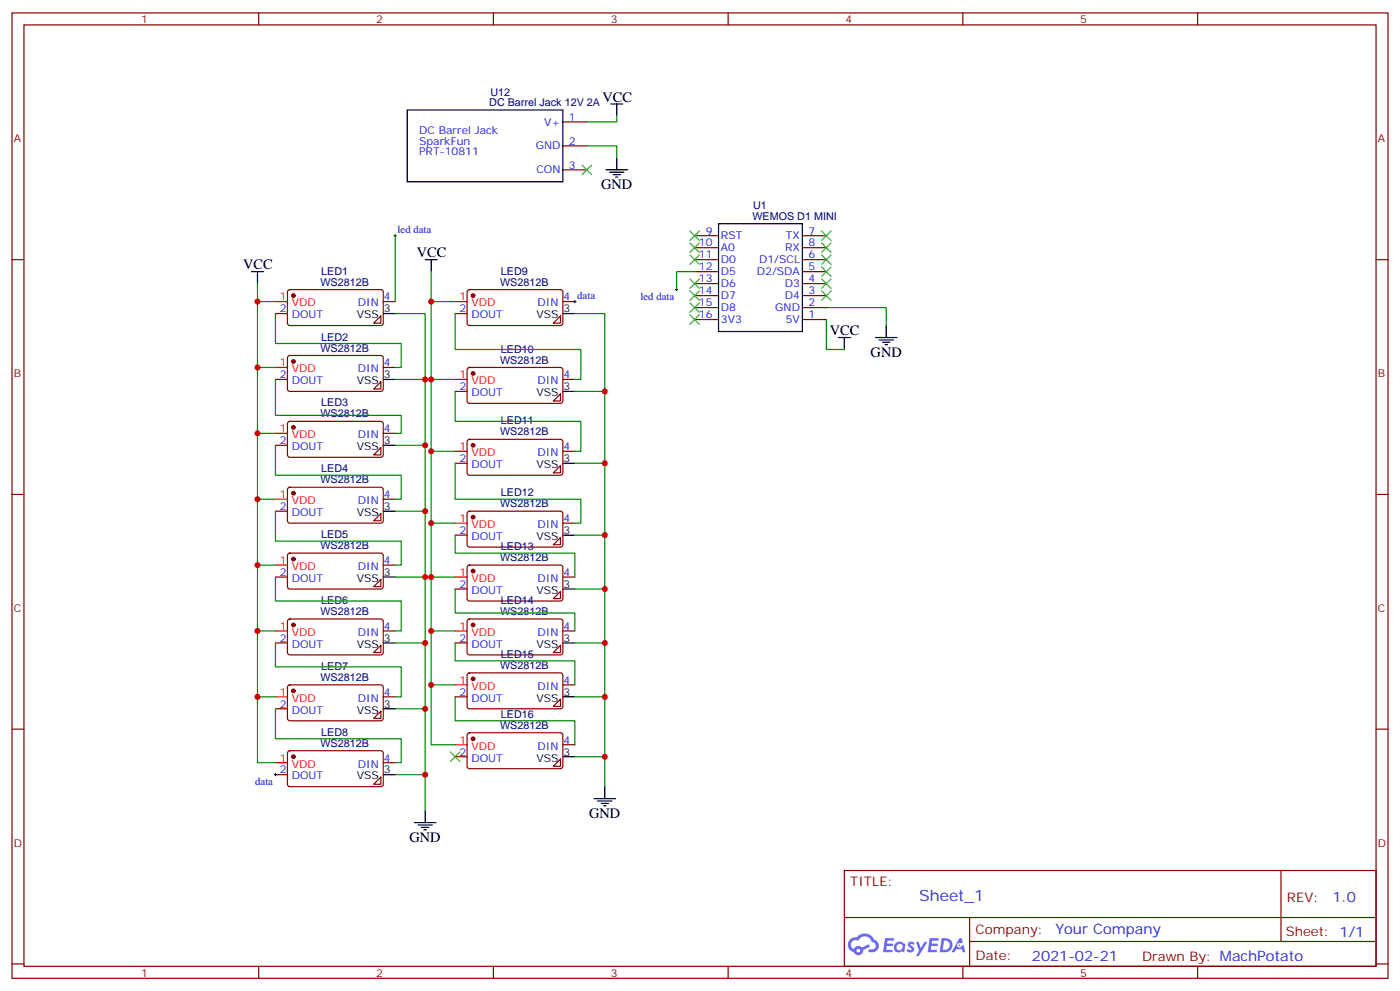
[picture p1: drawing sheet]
<svg xmlns="http://www.w3.org/2000/svg" width="412mm" height="292mm" viewBox="0 0 412 292" stroke-linecap="round" stroke-linejoin="round" font-family="sans-serif">
<g fill="none" stroke="#870000" stroke-width=".35">
<path d="M3.5 3.8h405.4v284.3h-405.4zM7.1 7.3h398.2v277.3h-398.2zM76.2 3.8v3.5M145.3 3.8v3.5M214.5 3.8v3.5M283.6 3.8v3.5M352.8 3.8v3.5M3.5 76.5h3.6M405.3 76.5h3.6M3.5 145.6h3.6M405.3 145.6h3.6M3.5 214.8h3.6"/>
<path d="M405.3 214.8h3.6M248.7 256.4h156.6v28.2h-156.6zM377.3 256.4v20.9M248.7 270.2h156.5M285.6 277.3h119.6M285.6 270.2v14.2M3.5 283.9h3.6M76.2 284.6v3.5M145.3 284.6v3.5M214.5 284.6v3.5M283.6 284.6v3.5M352.8 284.6v3.5"/>
<path d="M405.3 283.9h3.6"/>
</g>
<g fill="#5487ff">
<path d="M267.7 277.6a1.22 1.22 0 0 1 1.7 .2l-.4 .6a.47 .47 0 0 0-.3-.4 .47 .47 0 0 0-.5 .2l.1 .2a1.14 1.14 0 0 1 .8 1.8 1.14 1.14 0 0 1-1.9 0l-.2-.2 .5-.6 .7 .5a.29 .29 0 0 0 .3-.3 .29 .29 0 0 0-.2-.3 1.04 1.04 0 0 1-.6-1.7z"/>
<path d="M260.7 276.3h2.4l.3 .2-.2 .5-1.8 .1-.1 .8h1.5l.3 .4-.3 .4h-1.6l-.2 1.1h1.7l.2 .3-.2 .3-2.6 .1z"/>
<path d="M273.8 276.3h2.4l.3 .2-.1 .5-1.8 .1-.2 .8h1.6l.3 .4-.4 .4h-1.6l-.1 1.1h1.7l.2 .3-.2 .3-2.6 .1z"/>
<path d="M282.6 276.3h.7l.3 1.3-.6 .3a.69 .69 0 0 0-1 .3 .69 .69 0 0 0 .4 .9 .69 .69 0 0 0 .9-.6l.5-.2 .6 2.2h-.8l-.2-.9h-1.8l-.5 .9h-.8z"/>
<path d="M269.8 277.4h.8l.6 1.8 1.1-1.8h.9l-2.6 4.2h-.8l.9-1.5z"/>
<path d="M277.4 276.3l-.6 4.2h1.3a2.11 2.11 0 0 0 2.5-2.1 2.11 2.11 0 0 0-2.5-2.1zM278.1 277.1a1.39 1.39 0 0 1 1.7 1.4 1.39 1.39 0 0 1-1.8 1.3h-.3z"/>
<path d="M263.7 277.9a1.54 1.54 0 0 0-.1 2.2 1.54 1.54 0 0 0 2.2 .1l.6 .3 .3-2.3-.2-.3h-.4a1.49 1.49 0 0 0-2.4 0zM264 278.9a.94 .94 0 0 1 1.8 0 .94 .94 0 0 1-1.8 0z"/>
<path d="M250.4 276.7a2.18 2.18 0 0 0 1.1 3.7 1.44 1.44 0 0 0 1.6 .9 1.44 1.44 0 0 0 1.2-1.4l2-1.1-.5-.7-1.9 1a1.47 1.47 0 0 0-2.4 .4 1.39 1.39 0 0 1-.7-1.9 1.39 1.39 0 0 1 2-.5 2.12 2.12 0 0 1 2.2-1.3 2.12 2.12 0 0 1 1.9 1.7 1.14 1.14 0 0 1 1.1 1.4 1.14 1.14 0 0 1-1.7 .7 .43 .43 0 0 0-.5 .4 .43 .43 0 0 0 .4 .5 1.98 1.98 0 0 0 2.5-1.2 1.98 1.98 0 0 0-1.2-2.6 3.1 3.1 0 0 0-5.3-.6l-.9 .1zM252.3 280a.55 .55 0 0 1 1.1 0 .55 .55 0 0 1-1.1 0z"/>
<circle cx="282.6" cy="278.4" r=".26"/>
</g>
<g fill="none" stroke="#000" stroke-width=".35">
<path d="M119.9 32.4h45.9v21.2h-45.9zM179.9 30.6h3.5M181.7 30.6v3.5M178.5 50h6.4M179.6 50.7h4.2M180.6 51.4h2.1M181.3 52.1h.7M181.7 46.5v3.5M125.2 76.5h3.6M127 76.5v3.5M211.7 65.9h24.7v31.7h-24.7zM74.1 80h3.5"/>
<path d="M75.8 80v3.5M112.9 92.4h3.5M165.8 92.4h3.5M246.9 99.4h3.6M248.7 99.4v3.5M257.9 99.4h6.3M261.1 95.9v3.5M112.9 111.8h3.5M165.8 115.3h3.5M258.9 100.1h4.3M260 100.8h2.1M260.7 101.5h.7"/>
<path d="M112.9 131.2h3.5M165.8 136.5h3.5M112.9 150.6h3.5M165.8 157.6h3.5M112.9 170h3.5M165.8 173.5h3.5M112.9 189.4h3.5M165.8 189.4h3.5M112.9 208.8h3.5M165.8 205.2h3.5M112.9 228.2h3.5M125.2 238.8v3.5"/>
<path d="M165.8 222.9h3.5M175 235.2h6.3M176 235.9h4.3M177.1 236.6h2.1M177.8 237.3h.7M178.2 231.7v3.5M122.1 242.3h6.3M123.1 243h4.3M124.2 243.7h2.1M124.9 244.4h.7"/>
</g>
<g fill="none" stroke="#870000" stroke-width=".35">
<path d="M165.8 35.9h7.1M165.8 43h7.1M165.8 50h7.1M204.6 69.4h7.1M204.6 73h7.1M204.6 76.5h7.1M236.4 69.4h7M236.4 73h7M236.4 76.5h7M81.1 92.4h3.6M84.9 85.5l.5-.2 27.1 .1 .4 .6-.1 9.5-.6 .4-27.1-.1-.4-.6v-9.2zM112.2 93.1v2.1h-2.1z"/>
<path d="M112.9 88.8h3.5M134.1 92.4h3.5M137.8 85.5l.5-.2 27.1 .1 .4 .6-.1 9.5-.6 .4-27.1-.1-.4-.6v-9.2zM165.1 93.1v2.1h-2.1zM165.8 88.8h3.5M204.6 94.1h7.1M204.6 90.6h7.1M204.6 80h7.1M204.6 83.5h7.1M204.6 87.1h7.1M236.4 94.1h7M236.4 90.6h7"/>
<path d="M236.4 80h7M236.4 83.5h7M236.4 87.1h7M81.1 111.8h3.6M84.9 104.9l.5-.2 27.1 .1 .4 .6-.1 9.5-.6 .4-27.1-.1-.4-.6v-9.2zM112.2 112.5v2.1h-2.1zM112.9 108.2h3.5M134.1 115.3h3.5M137.8 108.4l.5-.2 27.1 .1 .4 .6-.1 9.5-.6 .4-27.1-.1-.4-.6v-9.2zM165.1 116v2.1h-2.1zM165.8 111.8h3.5M81.1 131.2h3.6"/>
<path d="M84.9 124.3l.5-.2 27.1 .1 .4 .6-.1 9.5-.6 .4-27.1-.1-.4-.6v-9.2zM112.2 131.9v2.1h-2.1zM112.9 127.6h3.5M134.1 136.5h3.5M137.8 129.6l.5-.2 27.1 .1 .4 .6-.1 9.5-.6 .4-27.1-.1-.4-.6v-9.2zM165.1 137.2v2.1h-2.1zM165.8 132.9h3.5M81.1 150.6h3.6M84.9 143.7l.5-.2 27.1 .1 .4 .6-.1 9.5-.6 .4-27.1-.1-.4-.6v-9.2zM112.2 151.3v2.1h-2.1zM112.9 147h3.5M134.1 157.6h3.5"/>
<path d="M137.8 150.8l.5-.2h27.1l.4 .7-.1 9.4-.6 .4h-27.1l-.4-.7v-9.1zM165.8 154.1h3.5M81.1 170h3.6M84.9 163.1l.5-.2 27.1 .1 .4 .6-.1 9.5-.6 .4-27.1-.1-.4-.6v-9.2zM112.2 170.7v2.1h-2.1zM112.9 166.4h3.5M134.1 173.5h3.5M137.8 166.6l.5-.2 27.1 .1 .4 .6-.1 9.5-.6 .4h-27.1l-.4-.7v-9.2zM163 160.4l2.1-2.1v2.1zM163 176.3l2.1-2.1v2.1zM165.8 170h3.5M81.1 189.4h3.6"/>
<path d="M84.9 182.5l.5-.2 27.1 .1 .4 .6-.1 9.5-.6 .4-27.1-.1-.4-.6v-9.2zM110.1 192.2l2.1-2.1v2.1zM112.9 185.8h3.5M134.1 189.4h3.5M137.8 182.5l.5-.2 27.1 .1 .4 .6-.1 9.5-.6 .4-27.1-.1-.4-.6v-9.2zM137.8 198.4l.5-.2h27.1l.4 .7-.1 9.4-.6 .5-27.1-.1-.4-.6v-9.2zM163 192.2l2.1-2.1v2.1zM165.8 185.8h3.5M81.1 208.8h3.6M84.9 201.9l.5-.2 27.1 .1 .4 .6-.1 9.5-.6 .4-27.1-.1-.4-.6v-9.2zM112.2 209.5v2.1h-2.1zM112.9 205.2h3.5"/>
<path d="M134.1 205.2h3.5M137.8 216l.5-.2 27.1 .1 .4 .6-.1 9.5-.6 .4-27.1-.1-.4-.6v-9.2zM163 208.1l2.1-2.1v2.1zM165.8 201.7h3.5M165.8 219.4h3.5M81.1 228.2h3.6M84.9 221.3l.5-.2 27.1 .1 .4 .6-.1 9.5-.6 .4-27.1-.1-.4-.6v-9.2zM112.2 228.9v2.1h-2.1zM112.9 224.6h3.5M134.1 222.9h3.5M165.1 223.6v2.1h-2.1z"/>
</g>
<g fill="none" stroke="#008700" stroke-width=".35">
<path d="M181.7 34.1v1.8h-8.8M172.9 43h8.8v3.5M116.4 69.4v19.4M75.8 83.5v5.3h5.3M75.8 88.8v19.4h5.3M81.1 92.4v8.8h37.1v7h-1.8M116.4 92.4h8.8v19.4M127 80v8.8h7.1M127 88.8v23h7.1M134.1 92.4v10.5h37v8.9h-1.8M169.3 92.4h8.9v22.9M204.6 80h-5.3v5.3"/>
<path d="M243.4 90.6h17.7v5.3M243.4 94.1v8.8h5.3M75.8 108.2v19.4h5.3M81.1 111.8v10.5h37.1v5.3h-1.8M116.4 111.8h8.8v19.4M127 111.8v21.1h7.1M134.1 115.3v8.8h37v8.8h-1.8M169.3 115.3h8.9v21.2M75.8 127.6v19.4h5.3M81.1 131.2v8.8h37.1v7h-1.8M116.4 131.2h8.8v19.4M127 132.9v21.2h7.1"/>
<path d="M134.1 136.5v10.5h37v7.1h-1.8M169.3 136.5h8.9v21.1M75.8 147v19.4h5.3M81.1 150.6v8.8h37.1v7h-1.8M116.4 150.6h8.8v19.4M127 154.1v15.9h7.1M134.1 157.6v5.3h35.2v7.1M169.3 157.6h8.9v74.1M75.8 166.4v19.4h5.3M81.1 170v7h37.1v8.8h-1.8M116.4 170h8.8v19.4M127 170v15.8h7.1"/>
<path d="M134.1 173.5v7.1h35.2v5.2M169.3 173.5h8.9M75.8 185.8v19.4h5.3M81.1 189.4v7h37.1v8.8h-1.8M116.4 189.4h8.8v19.4M127 185.8v15.9h7.1M134.1 189.4v5.3h35.2v7M169.3 189.4h8.9M75.8 205.2v19.4h5.3M81.1 208.8v8.8h37.1v7h-1.8M116.4 208.8h8.8v19.4M127 201.7v17.7h7.1"/>
<path d="M134.1 205.2v7.1h35.2v7.1M169.3 205.2h8.9M116.4 228.2h8.8v10.6M169.3 222.9h8.9"/>
</g>
<g fill="none" stroke="#f00" stroke-width=".35">
<path d="M81.1 88.8h3.6M134.1 88.8h3.5M81.1 108.2h3.6M134.1 111.8h3.5M81.1 127.6h3.6M134.1 132.9h3.5M81.1 147h3.6M134.1 154.1h3.5M81.1 166.4h3.6M134.1 170h3.5M81.1 185.8h3.6M134.1 185.8h3.5"/>
<path d="M81.1 205.2h3.6M134.1 201.7h3.5M134.1 219.4h3.5M81.1 224.6h3.6"/>
</g>
<g fill="#870000" stroke="#870000" stroke-width=".35">
<circle cx="86.4" cy="87.1" r=".53"/>
<circle cx="86.4" cy="106.5" r=".53"/>
<circle cx="86.4" cy="125.9" r=".53"/>
<circle cx="86.4" cy="145.3" r=".53"/>
<circle cx="86.4" cy="164.7" r=".53"/>
<circle cx="86.4" cy="184.1" r=".53"/>
<circle cx="86.4" cy="203.5" r=".53"/>
<circle cx="86.4" cy="222.9" r=".53"/>
<circle cx="139.3" cy="87.1" r=".53"/>
<circle cx="139.3" cy="110" r=".53"/>
<circle cx="139.3" cy="131.2" r=".53"/>
<circle cx="139.3" cy="152.3" r=".53"/>
<circle cx="139.3" cy="168.2" r=".53"/>
<circle cx="139.3" cy="184.1" r=".53"/>
<circle cx="139.3" cy="200" r=".53"/>
<circle cx="139.3" cy="217.6" r=".53"/>
</g>
<g fill="none" stroke="#3c3" stroke-width=".35">
<path d="M171.4 48.6l2.9 2.8M174.3 48.6l-2.9 2.8M203.2 68l2.8 2.8M203.2 71.5l2.8 2.9M203.2 75.1l2.8 2.8M206 68l-2.8 2.8M206 71.5l-2.8 2.9M206 75.1l-2.8 2.8M242 68l2.8 2.8M242 71.5l2.8 2.9M242 75.1l2.8 2.8M242 78.6l2.8 2.8"/>
<path d="M244.8 68l-2.8 2.8M244.8 71.5l-2.8 2.9M244.8 75.1l-2.8 2.8M244.8 78.6l-2.8 2.8M203.2 82.1l2.8 2.8M203.2 85.7l2.8 2.8M203.2 89.2l2.8 2.8M203.2 92.7l2.8 2.8M206 82.1l-2.8 2.8M206 85.7l-2.8 2.8M206 89.2l-2.8 2.8M206 92.7l-2.8 2.8"/>
<path d="M242 85.7l2.8 2.8M242 82.1l2.8 2.8M244.8 85.7l-2.8 2.8M244.8 82.1l-2.8 2.8M132.6 221.5l2.9 2.8M135.5 221.5l-2.9 2.8"/>
</g>
<path d="M116.1 69.4h.7M116.4 69.1v.7M169 88.8h.7M169.3 88.5v.7M199 85.3h.7M199.3 84.9v.8M80.8 228.2h.7M81.1 227.8v.7" fill="none" stroke="#000" stroke-width=".29"/>
<g fill="#c00">
<circle cx="125.2" cy="228.2" r=".88"/>
<circle cx="125.2" cy="208.8" r=".88"/>
<circle cx="125.2" cy="189.4" r=".88"/>
<circle cx="125.2" cy="170" r=".88"/>
<circle cx="178.2" cy="136.5" r=".88"/>
<circle cx="178.2" cy="115.3" r=".88"/>
<circle cx="75.8" cy="88.8" r=".88"/>
<circle cx="75.8" cy="108.2" r=".88"/>
<circle cx="75.8" cy="127.6" r=".88"/>
<circle cx="75.8" cy="147" r=".88"/>
<circle cx="75.8" cy="166.4" r=".88"/>
<circle cx="75.8" cy="185.8" r=".88"/>
<circle cx="75.8" cy="205.2" r=".88"/>
<circle cx="127" cy="88.8" r=".88"/>
<circle cx="127" cy="111.8" r=".88"/>
<circle cx="127" cy="132.9" r=".88"/>
<circle cx="125.2" cy="150.6" r=".88"/>
<circle cx="125.2" cy="131.2" r=".88"/>
<circle cx="125.2" cy="111.8" r=".88"/>
<circle cx="127" cy="154.1" r=".88"/>
<circle cx="127" cy="170" r=".88"/>
<circle cx="127" cy="185.8" r=".88"/>
<circle cx="127" cy="201.7" r=".88"/>
<circle cx="178.2" cy="157.6" r=".88"/>
<circle cx="178.2" cy="222.9" r=".88"/>
<circle cx="178.2" cy="205.2" r=".88"/>
<circle cx="178.2" cy="189.4" r=".88"/>
<circle cx="178.2" cy="173.5" r=".88"/>
</g>
<text font-size="4.6" fill="#00f" x="270.8" y="265.4">Sheet_1</text>
<g font-size="4.2">
<text x="177.4" y="29.9">VCC</text>
<text x="177.1" y="55.7">GND</text>
<text x="122.8" y="75.8">VCC</text>
<text x="71.6" y="79.3">VCC</text>
<text x="244.5" y="98.7">VCC</text>
<text x="256.5" y="105.1">GND</text>
<text x="173.6" y="240.9">GND</text>
<text x="120.6" y="247.9">GND</text>
</g>
<g font-size="4.2" fill="#00f">
<text x="392.5" y="265.7">1.0</text>
<text x="310.9" y="275.2">Your Company</text>
<text x="304" y="283">2021-02-21</text>
</g>
<g font-size="3.9" fill="#800">
<text x="250.5" y="261">TITLE:</text>
<text x="379.1" y="265.7">REV:</text>
<text x="287.4" y="275.2">Company:</text>
<text x="378.7" y="275.8">Sheet: 1/1</text>
<text x="287.4" y="282.9">Date:</text>
<text x="336.4" y="282.9">Drawn By: MachPotato</text>
</g>
<g font-size="3.2" fill="#800">
<text x="41.6" y="6.8">1</text>
<text x="110.8" y="6.8">2</text>
<text x="179.9" y="6.8">3</text>
<text x="249.1" y="6.8">4</text>
<text x="318.2" y="6.8">5</text>
<text x="4.1" y="41.9">A</text>
<text x="405.9" y="41.9">A</text>
<text x="4.1" y="111.1">B</text>
<text x="405.9" y="111.1">B</text>
<text x="4.1" y="180.2">C</text>
<text x="405.9" y="180.2">C</text>
<text x="4.1" y="249.3">D</text>
<text x="405.9" y="249.3">D</text>
<text x="41.6" y="287.6">1</text>
<text x="110.8" y="287.6">2</text>
<text x="179.9" y="287.6">3</text>
<text x="249.1" y="287.6">4</text>
<text x="318.2" y="287.6">5</text>
</g>
<g font-size="3.2" fill="#000080">
<text x="144.5" y="28.2">U12</text>
<text x="144.1" y="31.3">DC Barrel Jack 12V 2A</text>
<text x="221.6" y="64.7">WEMOS D1 MINI</text>
<text x="221.9" y="61.5">U1</text>
<text x="94.6" y="80.9">LED1</text>
<text x="147.5" y="80.9">LED9</text>
<text x="94.4" y="84.1">WS2812B</text>
<text x="147.3" y="84.1">WS2812B</text>
<text x="94.6" y="100.3">LED2</text>
<text x="94.4" y="103.5">WS2812B</text>
<text x="147.3" y="107.1">WS2812B</text>
<text x="147.5" y="103.8">LED10</text>
<text x="94.6" y="119.7">LED3</text>
<text x="94.4" y="122.9">WS2812B</text>
<text x="147.5" y="125">LED11</text>
<text x="147.3" y="128.2">WS2812B</text>
<text x="94.4" y="142.3">WS2812B</text>
<text x="94.6" y="139.1">LED4</text>
<text x="147.3" y="149.4">WS2812B</text>
<text x="147.5" y="146.2">LED12</text>
<text x="94.4" y="161.8">WS2812B</text>
<text x="94.6" y="158.5">LED5</text>
<text x="147.3" y="165.3">WS2812B</text>
<text x="147.5" y="162.1">LED13</text>
<text x="94.6" y="177.9">LED6</text>
<text x="147.5" y="177.9">LED14</text>
<text x="94.4" y="181.2">WS2812B</text>
<text x="147.3" y="181.2">WS2812B</text>
<text x="94.6" y="197.3">LED7</text>
<text x="147.3" y="197">WS2812B</text>
<text x="147.5" y="193.8">LED15</text>
<text x="94.4" y="200.6">WS2812B</text>
<text x="147.3" y="214.7">WS2812B</text>
<text x="147.5" y="211.4">LED16</text>
<text x="94.4" y="220">WS2812B</text>
<text x="94.6" y="216.7">LED8</text>
</g>
<g font-size="3.2" fill="#00f">
<text x="167.6" y="35.6">1</text>
<text x="123.5" y="39.4">DC Barrel Jack</text>
<text x="160.3" y="37">V+</text>
<text x="123.5" y="42.6">SparkFun</text>
<text x="123.5" y="45.8">PRT-10811</text>
<text x="157.8" y="44">GND</text>
<text x="167.6" y="42.6">2</text>
<text x="158" y="51.1">CON</text>
<text x="167.6" y="49.7">3</text>
<text x="117.1" y="68.5">led data</text>
<text x="207.9" y="69.1">9</text>
<text x="212.4" y="70.5">RST</text>
<text x="231.5" y="70.5">TX</text>
<text x="238.1" y="69.1">7</text>
<text x="205.9" y="72.6">10</text>
<text x="205.9" y="76.1">11</text>
<text x="212.4" y="74">A0</text>
<text x="212.4" y="77.5">D0</text>
<text x="223.6" y="77.5">D1/SCL</text>
<text x="231.3" y="74">RX</text>
<text x="238.1" y="72.6">8</text>
<text x="238.1" y="76.1">6</text>
<text x="205.9" y="79.7">12</text>
<text x="205.9" y="83.2">13</text>
<text x="212.4" y="81.1">D5</text>
<text x="223" y="81.1">D2/SDA</text>
<text x="238.1" y="79.7">5</text>
<text x="238.1" y="83.2">4</text>
<text x="113.1" y="88.5">4</text>
<text x="166" y="88.5">4 data</text>
<text x="188.7" y="88.4">led data</text>
<text x="205.9" y="86.7">14</text>
<text x="212.4" y="84.6">D6</text>
<text x="212.4" y="88.1">D7</text>
<text x="231.2" y="84.6">D3</text>
<text x="231.2" y="88.1">D4</text>
<text x="238.1" y="86.7">3</text>
<text x="82.5" y="92">2</text>
<text x="86" y="93.8">DOUT</text>
<text x="105.4" y="90.2">DIN</text>
<text x="135.4" y="92">2</text>
<text x="138.9" y="93.8">DOUT</text>
<text x="158.3" y="90.2">DIN</text>
<text x="205.9" y="93.8">16</text>
<text x="205.9" y="90.2">15</text>
<text x="212.4" y="95.2">3V3</text>
<text x="212.4" y="91.7">D8</text>
<text x="228.4" y="91.7">GND</text>
<text x="231.5" y="95.2">5V</text>
<text x="238.1" y="93.8">1</text>
<text x="238.1" y="90.2">2</text>
<text x="113.1" y="107.9">4</text>
<text x="82.5" y="111.4">2</text>
<text x="86" y="113.2">DOUT</text>
<text x="105.4" y="109.6">DIN</text>
<text x="158.3" y="113.2">DIN</text>
<text x="166" y="111.4">4</text>
<text x="135.4" y="114.9">2</text>
<text x="138.9" y="116.7">DOUT</text>
<text x="82.5" y="130.8">2</text>
<text x="105.4" y="129">DIN</text>
<text x="113.1" y="127.3">4</text>
<text x="86" y="132.6">DOUT</text>
<text x="135.4" y="136.1">2</text>
<text x="138.9" y="137.9">DOUT</text>
<text x="158.3" y="134.3">DIN</text>
<text x="166" y="132.6">4</text>
<text x="105.4" y="148.4">DIN</text>
<text x="113.1" y="146.7">4</text>
<text x="82.5" y="150.2">2</text>
<text x="86" y="152">DOUT</text>
<text x="158.3" y="155.5">DIN</text>
<text x="166" y="153.7">4</text>
<text x="135.4" y="157.3">2</text>
<text x="138.9" y="159">DOUT</text>
<text x="105.4" y="167.9">DIN</text>
<text x="113.1" y="166.1">4</text>
<text x="82.5" y="169.6">2</text>
<text x="86" y="171.4">DOUT</text>
<text x="135.4" y="173.1">2</text>
<text x="158.3" y="171.4">DIN</text>
<text x="166" y="169.6">4</text>
<text x="138.9" y="174.9">DOUT</text>
<text x="113.1" y="185.5">4</text>
<text x="166" y="185.5">4</text>
<text x="82.5" y="189">2</text>
<text x="86" y="190.8">DOUT</text>
<text x="105.4" y="187.3">DIN</text>
<text x="135.4" y="189">2</text>
<text x="138.9" y="190.8">DOUT</text>
<text x="158.3" y="187.3">DIN</text>
<text x="158.3" y="203.1">DIN</text>
<text x="166" y="201.4">4</text>
<text x="82.5" y="208.4">2</text>
<text x="105.4" y="206.7">DIN</text>
<text x="113.1" y="204.9">4</text>
<text x="135.4" y="204.9">2</text>
<text x="138.9" y="206.7">DOUT</text>
<text x="86" y="210.2">DOUT</text>
<text x="158.3" y="220.8">DIN</text>
<text x="166" y="219">4</text>
<text x="82.5" y="227.8">2</text>
<text x="105.4" y="226.1">DIN</text>
<text x="113.1" y="224.3">4</text>
<text x="135.4" y="222.5">2</text>
<text x="138.9" y="224.3">DOUT</text>
<text x="75.2" y="231.4">data</text>
<text x="86" y="229.6">DOUT</text>
</g>
<g font-size="3.2" fill="#f00">
<text x="82.5" y="88.5">1</text>
<text x="135.4" y="88.5">1</text>
<text x="86" y="90.2">VDD</text>
<text x="138.9" y="90.2">VDD</text>
<text x="82.5" y="107.9">1</text>
<text x="86" y="109.6">VDD</text>
<text x="135.4" y="111.4">1</text>
<text x="138.9" y="113.2">VDD</text>
<text x="82.5" y="127.3">1</text>
<text x="86" y="129">VDD</text>
<text x="135.4" y="132.6">1</text>
<text x="138.9" y="134.3">VDD</text>
<text x="82.5" y="146.7">1</text>
<text x="86" y="148.4">VDD</text>
<text x="135.4" y="153.7">1</text>
<text x="138.9" y="155.5">VDD</text>
<text x="82.5" y="166.1">1</text>
<text x="86" y="167.9">VDD</text>
<text x="135.4" y="169.6">1</text>
<text x="138.9" y="171.4">VDD</text>
<text x="82.5" y="185.5">1</text>
<text x="135.4" y="185.5">1</text>
<text x="86" y="187.3">VDD</text>
<text x="138.9" y="187.3">VDD</text>
<text x="135.4" y="201.4">1</text>
<text x="138.9" y="203.1">VDD</text>
<text x="82.5" y="204.9">1</text>
<text x="86" y="206.7">VDD</text>
<text x="135.4" y="219">1</text>
<text x="138.9" y="220.8">VDD</text>
<text x="82.5" y="224.3">1</text>
<text x="86" y="226.1">VDD</text>
</g>
<g font-size="3.2">
<text x="105.1" y="93.8">VSS</text>
<text x="113.1" y="92">3</text>
<text x="158" y="93.8">VSS</text>
<text x="166" y="92">3</text>
<text x="105.1" y="113.2">VSS</text>
<text x="113.1" y="111.4">3</text>
<text x="158" y="116.7">VSS</text>
<text x="166" y="114.9">3</text>
<text x="113.1" y="130.8">3</text>
<text x="105.1" y="132.6">VSS</text>
<text x="158" y="137.9">VSS</text>
<text x="166" y="136.1">3</text>
<text x="105.1" y="152">VSS</text>
<text x="113.1" y="150.2">3</text>
<text x="158" y="159">VSS</text>
<text x="166" y="157.3">3</text>
<text x="105.1" y="171.4">VSS</text>
<text x="113.1" y="169.6">3</text>
<text x="166" y="173.1">3</text>
<text x="158" y="174.9">VSS</text>
<text x="105.1" y="190.8">VSS</text>
<text x="113.1" y="189">3</text>
<text x="158" y="190.8">VSS</text>
<text x="166" y="189">3</text>
<text x="113.1" y="208.4">3</text>
<text x="158" y="206.7">VSS</text>
<text x="166" y="204.9">3</text>
<text x="105.1" y="210.2">VSS</text>
<text x="113.1" y="227.8">3</text>
<text x="158" y="224.3">VSS</text>
<text x="166" y="222.5">3</text>
<text x="105.1" y="229.6">VSS</text>
</g>
</svg>
